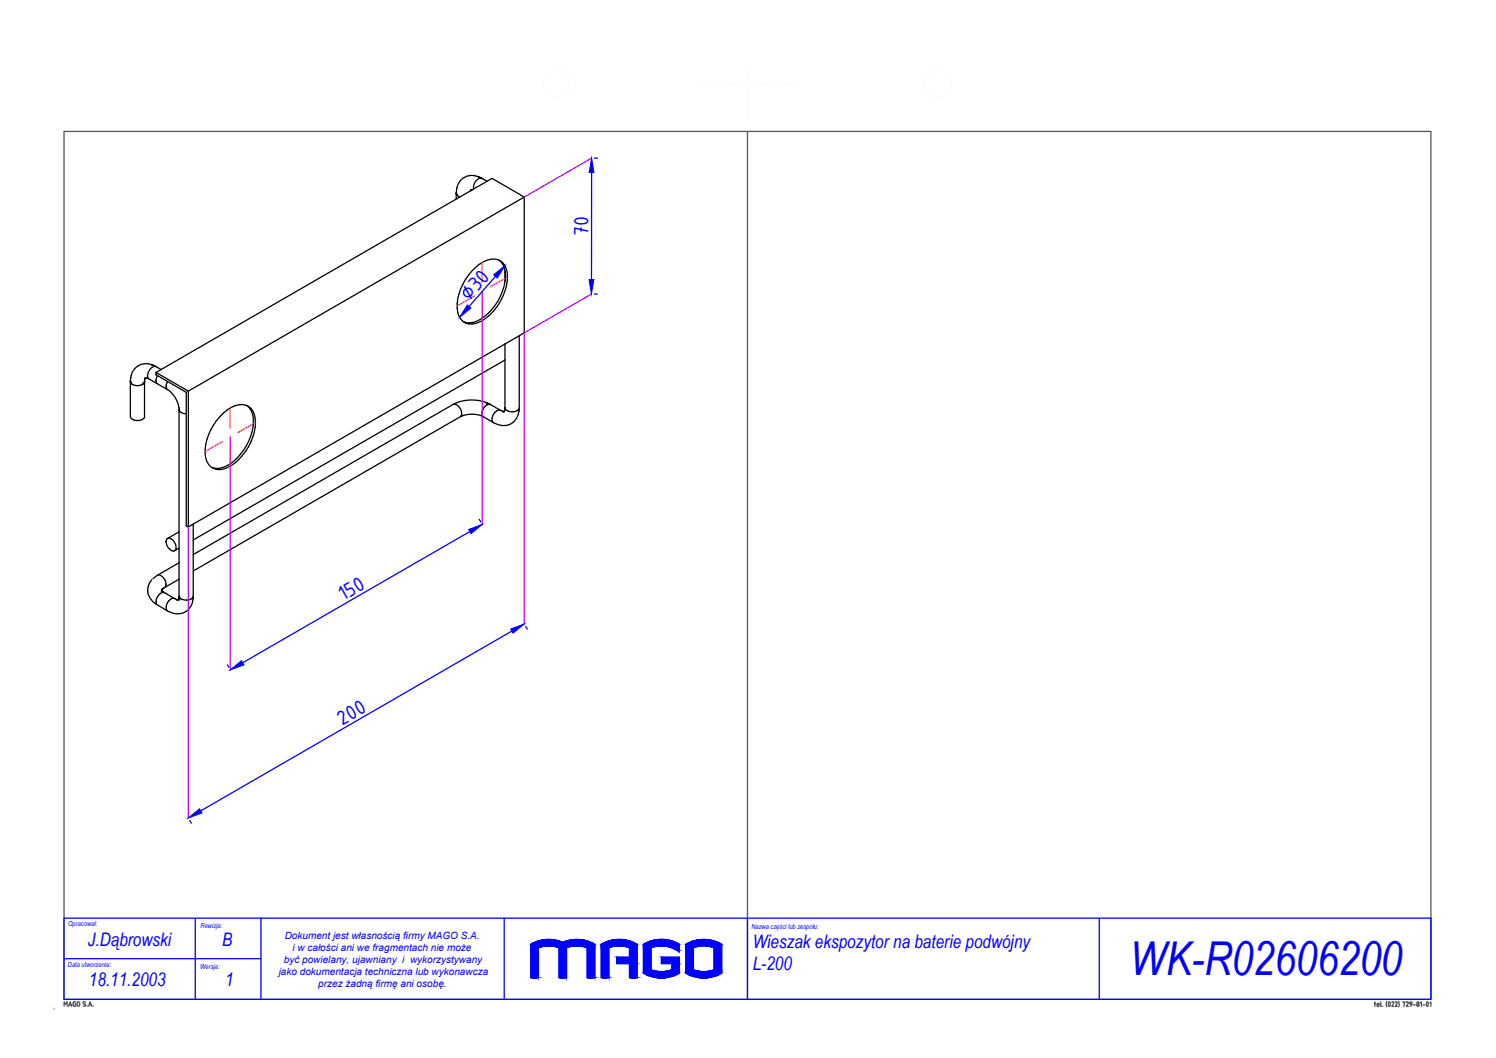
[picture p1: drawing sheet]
<svg xmlns="http://www.w3.org/2000/svg" width="297mm" height="210mm" viewBox="0 0 297 210" stroke-linecap="round" stroke-linejoin="round" font-family="sans-serif">
<!-- layer: OSIE -->
<g fill="none" stroke="#000" stroke-width=".25">
<path d="M90.6 38.6l.7 .5M90.9 38.8l-.3-.6v1.3M93.5 37.7v.1M93.6 37.7l-.1 .1M93.6 37.6l-.1 .1M93.7 37.6l.1 .1M93.7 37.6l-.3 .1M94.8 35a3.2 3.2 0 0 0-4.2 3.3M95.6 35.3l-.8-.3 1 .5M96.7 36l-.9-.5a1.34 1.34 0 0 0-1.7 1.1v.9M97.7 35.4h.1M104.1 39.1l-6.4-3.7-66.7 38.5"/>
<path d="M104.1 39.1h.1M93.7 53.7a5.7 5.7 0 0 1 5.1-2.2 3.3 3.3 0 0 1 2 3.4 10.5 10.5 0 0 1-6.4 9.3 2.85 2.85 0 0 1-3.6-3 10.7 10.7 0 0 1 2.9-7.5zM99.1 51.6a4 4 0 0 1 1.2 4 10.8 10.8 0 0 1-5.5 8.1 3.3 3.3 0 0 1-2.7 .2M100.3 53.7v2.1M100.3 54.7h.1M100.7 54.9h.1M25.9 75.6v.1M25.9 75.9v-.4l.3 .7M25.9 75.9v-.2v6.9a1.67 1.67 0 0 0 2.8 .2v-7.1a1.38 1.38 0 0 1-1.8 .8l-.7-.3M25.9 75.9l.3 .3M28.8 75.1l-.2 .8h.1l-.4 .3 .4-.3-.4 .3 .3-.3M28.8 75h.1l-.2 .2"/>
<path d="M28.9 75l.7 .2M29.1 75h-.4M30.1 72.4a3.1 3.1 0 0 0-4.2 3.1M30.9 72.7l-.8-.3 1 .4M31 73.9h.1M31 74.4h.1M31 75.5l.2 .6M31 75.5h.1M31.3 74.5l-.3 1M32 73.3l-.9-.5a1.34 1.34 0 0 0-1.7 1.1 1.01 1.01 0 0 0 .2 1.3l1.6 .9M33.3 75.7a1.3 1.3 0 0 0 0 1.6l-2.1-1.2M33.3 77.3a5.4 5.4 0 0 1 2.3 4.2"/>
<path d="M37 77.8h.1M37.4 77.6h.1M37.4 77.6l-6.4-3.7v.5l6 3.4v26.5M37.4 77.6v26.9M96.4 79.9l.9 .3M100.2 68.3l.1 12.6M100.3 71.4l-61.9 35.7M103.1 66.6v14.2a3.2 3.2 0 0 1-1.5 3.2 3.2 3.2 0 0 1-3.6-.1M104.1 66l-66.7 38.5-.4-.2M104.1 66v-26.9l-66.7 38.5M104.1 66h.1M35.6 81.1v.1"/>
<path d="M37 82.1a1.35 1.35 0 0 1-1.4-.9v37M43.7 82.6a5.7 5.7 0 0 1 5.1-2.2 3.3 3.3 0 0 1 1.9 3.4 10.8 10.8 0 0 1-5.6 9 2.89 2.89 0 0 1-3 0 2.89 2.89 0 0 1-1.4-2.8 10.7 10.7 0 0 1 3-7.4zM49.1 80.5a4 4 0 0 1 1.2 4 10.9 10.9 0 0 1-5.6 8.1 3.3 3.3 0 0 1-2.6 .1M50.3 83.6h.1M50.7 83.8h.1M90 80.2a1.7 1.7 0 0 1 1.5 2.4l-53.1 30.7M90 80.2l-51.6 29.8M91.5 82.6a5.4 5.4 0 0 1 4.5 .1M91.7 82h.1M92 82.4l-.5 .2M96.7 80.3h.1M96.7 80.3l.6-.1 2.1 1.2"/>
<path d="M96.7 80.3a1.89 1.89 0 0 0-.8 2.3l2.1 1.3a1.55 1.55 0 0 1 .6-2.4 .99 .99 0 0 1 1.3 .1M97.2 80.2a8.1 8.1 0 0 0-7.2 0M99.9 81.6h.2M99.9 81.6h.1M100.1 81.6l-.3 .1M100.1 81.6h.1M100.2 81.5l-.2 .2M100.2 81.5l-.2 .3M100.3 81.1l-.1 .4M100.3 81.1h.1M103.1 81.1a1.87 1.87 0 0 1-2.8 0v-.2v.5M30.1 115a3.1 3.1 0 0 0 1 4.9"/>
<path d="M30.4 114.8l.9-.7a1.69 1.69 0 0 1 1.7 1.8M32 117.4l.4 .1M32 117l.6 .5M32.1 117l.1 .2M32.2 116.8l-.1 .3M32.2 116.9v.2M32.3 117.4l.4 .2M32.6 117.5v.1M32.9 107.5h.1M32.9 115.9h.1M33 107.5a1.77 1.77 0 0 0 1.6 1.8l1-.5M33 107.5l.2-.6a1.34 1.34 0 0 1 1.7 1.1 1.01 1.01 0 0 1-.3 1.3"/>
<path d="M33 115.9a1.17 1.17 0 0 1-.8 1l.2-.2M34.6 118.7l-1.9-1.1a1.56 1.56 0 0 0-1.7 1.7l.1 .6M35.2 119a1.17 1.17 0 0 0-1.9 .5 1.39 1.39 0 0 0 0 1.7l-2.2-1.3M35.4 119h-.2M35.4 119l-.3 .1M35.5 118.9l-.2 .2M35.5 118.8l-.2 .3M35.6 105.5l-2.4 1.4M35.6 111.7l-4.3 2.4M35.6 114.9l-2.8 1.6M35.6 118.4l-.1 .4M35.6 118.5v-.3v.6"/>
<path d="M37 104.3h.1M37.4 104.5h.1M38.4 104v14.1a3.2 3.2 0 0 1-1.6 3.3 3.2 3.2 0 0 1-3.5-.2M38.4 118.4a1.83 1.83 0 0 1-2.8 .1l.1 .5"/>
</g>
<path d="M117.4 31.4l-13.3 7.7M95.8 57.8v46.2M117.4 58.3l-13.3 7.7v57.8M45.7 86.7v46.2M37.4 104.5v57.8" fill="none" stroke="#bf00ff" stroke-width=".25"/>
<path d="M94.2 58.7l-3.5 2M95.8 59.6v4M95.8 57.8h.1M95.8 52.1v3.9M100.8 54.9l-3.5 2M44.2 87.6l-3.5 2M45.7 88.5v4M45.7 86.7h.1M45.7 80.9v4M50.7 83.8l-3.4 2" fill="none" stroke="#f00" stroke-width=".25"/>
<!-- layer: RAMKA -->
<g fill="none" stroke="#545454" stroke-width=".25">
<path d="M12.7 26.1h271.4v172.2h-271.4zM148.4 26.1v172.2M12.7 199.6v-.8l.3 .4 .3-.4v.8M13.6 199.6l.3-.8 .3 .8M13.7 199.4h.4M14.5 199v.4M14.9 199.1h.1v.5h-.4l-.1-.2M15 198.8h-.4l-.1 .2M15.3 199l.3-.3 .2 .3M15.3 199l.1 .6h.3l.1-.2M15.8 199v.4M16.5 199.5l.3 .1"/>
<path d="M16.7 198.7l-.2 .3 .4 .3M16.7 198.8h.3M16.9 199.2l.1 .3-.2 .1M17.3 199.6h.1M17.6 199.6l.3-.8 .3 .8M17.7 199.4h.4M18.5 199.6h.1M272.9 199.1h.3M273 198.8v.9M273.5 199.4h.4l-.1-.3h-.3l-.1 .4 .5 .2M274.2 198.8l.1 .8M274.6 199.6v.1"/>
<path d="M275.3 198.7v1.1M275.7 198.8h.1a.47 .47 0 0 1 .3 .4 .47 .47 0 0 1-.3 .4l-.1-.3zM276.4 198.9l.1-.1 .2 .2-.4 .7h.4M277.1 198.9l.1-.1 .2 .2-.4 .7h.4M277.7 198.7v1.1M278.5 198.9l.4-.1-.2 .9M279.2 198.9l.2-.1 .2 .2-.4 .7h.4M279.9 199l.2-.2 .2 .2M279.9 199v.1M280.3 199.2l-.3 .5M280.3 199v.3l-.3-.1-.1-.1M280.6 199.4h.4"/>
<path d="M281.3 199.4l.2-.2 .2 .3M281.3 199.5l.2 .2 .2-.2M281.3 199.4v.1M282 199l.2-.2v.9M282.5 199.4h.4M283.3 198.8h.1a.47 .47 0 0 1 .2 .4 .47 .47 0 0 1-.2 .4h-.1M283.3 198.8v.8M283.9 199l.2-.2v.9M10.7 200.3h.1"/>
<circle cx="281.5" cy="199" r=".2"/>
</g>
<!-- layer: ROGI -->
<g fill="none" stroke="#fafafa" stroke-width=".25">
<path d="M10.7 9.9h.1M107.9 16.6l.1 .9 .7 1M109.2 14.3l-.7 .6-.6 1.2M109.2 18.9l1.2 .3 .9-.1M109.7 14.1l.8-.1 1.3 .3M112.2 14.7l.6 .6 .3 1.3M113.1 17.1l-.6 1.2-.7 .6M138.9 16.6h2.1M141.6 16.6h2.3M144.4 16.6h2.3M147.3 16.6h2.3M148.4 13.8v1.6"/>
<path d="M148.4 15.9v2.3M148.4 18.8v2.3M150.1 16.6h2.3M153 16.6h2.3M155.8 16.6h2.1M183.7 16.6l.3 1.3 .6 .6M185 14.3l-.7 .6-.5 1.2M185 18.9l1.3 .3 .8-.1M185.5 14.1l.9-.1 1.2 .3M188.1 14.7l.5 .6 .3 1.3M188.9 17.1l-.6 1.2-.7 .6M286.1 9.9h.1"/>
<path d="M148.4 21.6v1.6M10.7 200.3h.1M286.1 200.3h.1"/>
</g>
<!-- layer: WYMIARY_1 -->
<path d="M117.5 34.2l-.1 21.3M118 31.4h.7M98.4 54.8l-5.3 6M118 58.3h.6M93.3 105.5l-45.1 26M95.2 103l.3 .5M45.1 131.9l.3 .5M101.6 125.2l-61.7 35.7M104.4 124.3l.3 .5M37.7 162.8l.3 .5" fill="none" stroke="#00f" stroke-width=".25"/>
<g fill="#00f" stroke="#00f" stroke-width=".2">
<path d="M37.4 162.3l2.2-1.8 .5 .8z"/>
<path d="M101.4 124.8l2.7-1-2.2 1.8z"/>
<path d="M45.7 132.9l2.3-1.8 .4 .8z"/>
<path d="M93.1 105.1l2.7-1.1-2.3 1.9z"/>
<path d="M117.5 31.4l.4 2.8h-.9z"/>
<path d="M117 55.5h.9l-.5 2.8z"/>
<path d="M98 54.5l2.3-1.8-1.6 2.5z"/>
<path d="M92.8 60.5l.7 .6-2.2 1.8z"/>
</g>
<!-- layer: TABLICZKA -->
<g fill="none" stroke="#00f" stroke-width=".25">
<path d="M12.7 182.2h271.4v16.1h-271.4zM12.7 190.2h39.1M38.8 182.2v16.1M51.8 182.2v16.1M100.1 182.2v16.1M105.4 187.4a6.9 6.9 0 0 1 6.3-.4 6.9 6.9 0 0 1 6.4 .4M105.4 187.4v6.5l.7 .1 .8-.1M106.9 194v-6l1.2-.3 1.1-.1 1.8 .4v5.9l.7 .1h.8v-6l1.7-.4 1.2 .1 1.2 .3v6M118.1 187.4v6.5l-.8 .1-.7-.1M126.5 187.4a6.9 6.9 0 0 0-7.1-.1v6.6l.7 .1 .8-.1M126.5 193.9l-1.5 .1v-2.8h-2.6v-1.3h2.6v-1.9l-1.2-.3h-1.2l-1.7 .3v6M126.5 187.4v6.6"/>
<path d="M127.8 187.4v5.6a6.9 6.9 0 0 0 7.1 0v-3.1h-3.6v1.3h2.1v1.2M134.9 187.3a6.9 6.9 0 0 0-7.1 0M134.9 187.4v1.5a5.7 5.7 0 0 0-5.6-.9v4.4l1.7 .4 1.2-.1 1.2-.3M136.2 187.4v5.6a6.9 6.9 0 0 0 7.1 0v-5.6M136.2 187.4a6.9 6.9 0 0 1 7.1 0M137.7 188l1.1-.3h1.2l1.8 .3v4.4l-1.8 .4-1.2-.1-1.1-.3M137.7 188v4.4M148.4 182.2v16.1M218.3 182.2v16.1"/>
</g>
<g fill="#00f" stroke="#00f" stroke-width=".2">
<path d="M108.4 186.4h1.2z"/>
<path d="M113.9 186.4h1.2z"/>
<path d="M130.6 186.4h1.5z"/>
<path d="M129.9 186.5h2.9z"/>
<path d="M128.4 187h5.8z"/>
<path d="M133.8 188.2h1.1v.3z"/>
<path d="M111.4 194h.6z"/>
<path d="M130.6 194h1.5z"/>
<path d="M139 194l.8 .1z"/>
<path d="M139 194h1.5z"/>
<path d="M131.3 186.4h.8zM130.6 186.4h1.5zM130.6 186.4h1.5z"/>
<path d="M122.9 186.4h.8zM122.2 186.4h1.5z"/>
<path d="M139.7 186.4h.8zM139 186.4h1.5z"/>
<path d="M122.2 186.4h1.5zM122.2 186.4h1.5z"/>
<path d="M113.9 186.4h1.4zM113.8 186.4h1.5z"/>
<path d="M108.4 186.4h1.3zM108.2 186.4h1.5z"/>
<path d="M113.8 186.4l2.1 .1zM113.1 186.5l.7-.1 2.1 .1z"/>
<path d="M108.2 186.4l2.1 .1zM107.6 186.5l.6-.1 2.1 .1z"/>
<path d="M130.6 186.4l2.2 .1zM129.9 186.5l.7-.1 2.2 .1zM129.8 186.5h3z"/>
<path d="M122.2 186.4l2.2 .1zM121.5 186.5l.7-.1 2.2 .1z"/>
<path d="M139 186.4l2.2 .1zM138.2 186.5l.8-.1 2.2 .1z"/>
<path d="M121.5 186.5h2.9zM121.5 186.5h2.9z"/>
<path d="M113.1 186.5h3zM113 186.5h3.1z"/>
<path d="M107.6 186.5h2.8zM107.4 186.5h3z"/>
<path d="M113 186.5l3.6 .2-.5-.2zM112.4 186.7l.6-.2 3.6 .2z"/>
<path d="M107.4 186.5l3.7 .2-.7-.2zM106.9 186.7l.5-.2 3.7 .2z"/>
<path d="M129.8 186.5l3.7 .2-.7-.2zM129.1 186.7l.7-.2 3.7 .2z"/>
<path d="M121.4 186.5l3.7 .2-.7-.2zM120.7 186.7l.7-.2 3.7 .2z"/>
<path d="M129.1 186.7h4.4zM129.1 186.7h4.4z"/>
<path d="M138.2 186.5l3.7 .2-.7-.2zM137.5 186.7l.7-.2 3.7 .2z"/>
<path d="M120.7 186.7h4.5zM120.7 186.7h4.5z"/>
<path d="M112.4 186.7h4.4zM112.3 186.7h4.5z"/>
<path d="M106.9 186.7h4.3zM106.7 186.7h4.5z"/>
<path d="M112.3 186.7l5 .3-.5-.3zM111.8 187l.5-.3 5 .3z"/>
<path d="M106.7 186.7l5.1 .3-.6-.3zM106.2 187l.5-.3 5.1 .3z"/>
<path d="M120.7 186.7l5.1 .3-.6-.3zM120.1 187l.6-.3 5.1 .3z"/>
<path d="M129.1 186.7l5.1 .3-.7-.3zM128.4 187l.7-.3 5.1 .3zM128.4 187h5.8z"/>
<path d="M137.5 186.7l5.1 .3-.7-.3zM136.8 187l.7-.3 5.1 .3z"/>
<path d="M120.1 187h5.7zM120 187h5.8z"/>
<path d="M106.2 187h11.2zM106 187h11.4z"/>
<path d="M120 187l6.5 .3-.7-.3zM119.4 187.3l.6-.3 6.5 .3z"/>
<path d="M128.4 187l6.5 .4-.7-.4zM127.8 187.4l.6-.4 6.5 .4z"/>
<path d="M136.8 187l6.5 .4-.7-.4zM136.2 187.4l.6-.4 6.5 .4z"/>
<path d="M127.8 187.4h7.1zM127.8 187.4h7.1z"/>
<path d="M119.4 187.3l7.1 .1zM119.4 187.3l7.1 .1z"/>
<path d="M106 187l12.1 .4-.7-.4zM105.4 187.4l.6-.4 12.1 .4z"/>
<path d="M119.4 187.4l7.1 .2v-.2zM119.4 187.4l7.1 .2h-7.1z"/>
<path d="M105.4 187.4l12.7 .3v-.3zM105.4 187.4l12.7 .3h-12.7z"/>
<path d="M127.8 187.4l7.1 .3v-.3zM127.8 187.4l7.1 .3h-7.1z"/>
<path d="M114.5 187.7h3.6zM114.5 187.7h3.6z"/>
<path d="M108.9 187.7h5.6zM108.9 187.7h5.6z"/>
<path d="M136.2 187.4l7.1 .3v-.3zM136.2 187.4l7.1 .3h-7.1z"/>
<path d="M131.2 187.7h3.7zM131.2 187.7h3.7z"/>
<path d="M123 187.6l3.5 .1zM123 187.6l3.5 .1z"/>
<path d="M119.4 187.6h3.6zM119.4 187.6l2.9 .1z"/>
<path d="M109 187.7h5.5zM109 187.7h4.8z"/>
<path d="M114.6 187.7h3.5zM114.6 187.7h3.5z"/>
<path d="M105.4 187.7h3.5zM105.4 187.7h2.8z"/>
<path d="M127.8 187.7h3.4zM127.8 187.7h2.7z"/>
<path d="M140 187.7h3.3zM140 187.7h3.3z"/>
<path d="M136.2 187.7h3.2zM136.2 187.7h2.6z"/>
<path d="M131.9 187.7l3 .1v-.1zM131.9 187.7l3 .1z"/>
<path d="M123.6 187.7l2.9 .1v-.1zM123.6 187.7l2.9 .1z"/>
<path d="M119.4 187.7l2.2 .1 .7-.1zM119.4 187.7l2.2 .1h-2.2z"/>
<path d="M109.6 187.7l3.6 .1 .6-.1zM109.6 187.7l3.6 .1z"/>
<path d="M115.2 187.7l2.9 .1v-.1zM115.2 187.7l2.9 .1z"/>
<path d="M105.4 187.7l2.2 .1 .6-.1zM105.4 187.7l2.2 .1h-2.2z"/>
<path d="M127.8 187.7l2.1 .1 .6-.1zM127.8 187.7l2.1 .1h-2.1z"/>
<path d="M140.6 187.7l2.7 .2v-.2zM140.6 187.7l2.7 .2h-2.1z"/>
<path d="M136.2 187.7l2 .2 .6-.2zM136.2 187.7l2 .2h-2z"/>
<path d="M132.5 187.8l2.4 .2v-.2zM132.5 187.8l2.4 .2h-1.7z"/>
<path d="M110.3 187.8l2.2 .2 .7-.2zM110.3 187.8l2.2 .2h-1.5z"/>
<path d="M124.3 187.8l2.2 .2v-.2zM124.3 187.8l2.2 .2h-1.5z"/>
<path d="M119.4 187.8l1.5 .2 .7-.2zM119.4 187.8l1.5 .2h-1.5z"/>
<path d="M141.2 187.9l2.1 .1v-.1zM141.2 187.9l2.1 .1h-1.5z"/>
<path d="M136.2 187.9l1.5 .1 .5-.1zM136.2 187.9l1.5 .1h-1.5z"/>
<path d="M115.9 187.8l2.2 .2v-.2zM115.9 187.8l2.2 .2h-1.5z"/>
<path d="M105.4 187.8l1.5 .2 .7-.2zM105.4 187.8l1.5 .2h-1.5z"/>
<path d="M127.8 187.8l1.5 .2 .6-.2zM127.8 187.8l1.5 .2h-1.5z"/>
<path d="M133.2 188l1.7 .2v-.2zM133.2 188l1.7 .2h-1.1z"/>
<path d="M133.8 188.2l.5 .3h.6zM134.3 188.5h.6v.4z"/>
<path d="M125 188l1.5 1.9v-1.9zM125 188l1.5 1.9h-1.5z"/>
<path d="M131.3 189.9l3.6 1.3v-1.3zM131.3 189.9l3.6 1.3h-3.6z"/>
<path d="M122.4 189.9l4.1 1.3v-1.3zM122.4 189.9l4.1 1.3h-4.1z"/>
<path d="M133.4 191.2l1.5 1.2v-1.2zM133.4 191.2l1.5 1.2h-1.5z"/>
<path d="M127.8 188l1.5 4.4v-4.4zM127.8 188l1.5 4.4h-1.5z"/>
<path d="M141.8 188l1.5 4.4v-4.4zM141.8 188l1.5 4.4h-1.5z"/>
<path d="M136.2 188l1.5 4.4v-4.4zM136.2 188l1.5 4.4h-1.5z"/>
<path d="M133.4 192.4l1.5 .2v-.2zM132.8 192.6l.6-.2 1.5 .2z"/>
<path d="M127.8 192.4l2 .2-.5-.2zM127.8 192.4l2 .2h-2z"/>
<path d="M141.8 192.4l1.5 .2v-.2zM141.2 192.6l.6-.2 1.5 .2z"/>
<path d="M136.2 192.4l2 .2-.5-.2zM136.2 192.4l2 .2h-2z"/>
<path d="M132.8 192.6l2.1 .1v-.1zM132.2 192.7l.6-.1 2.1 .1z"/>
<path d="M127.8 192.6l2.6 .1zM127.8 192.6l2.6 .1h-2.6z"/>
<path d="M141.2 192.6l2.1 .1v-.1zM140.6 192.7l.6-.1 2.1 .1z"/>
<path d="M136.2 192.6l2.6 .1zM136.2 192.6l2.6 .1h-2.6z"/>
<path d="M132.2 192.7l2.7 .1zM131.6 192.8h3.3z"/>
<path d="M127.8 192.7l3.2 .1zM127.8 192.7l3.2 .1z"/>
<path d="M140.6 192.7l2.7 .1zM140 192.8h3.3z"/>
<path d="M136.2 192.7l3.2 .1zM136.2 192.7l3.2 .1z"/>
<path d="M127.8 192.8l7.1 .3v-.3zM127.8 192.8l7.1 .3h-7.1z"/>
<path d="M136.2 192.8l7.1 .3v-.3zM136.2 192.8l7.1 .3h-7.1z"/>
<path d="M127.8 193.1l6.4 .3 .7-.3zM127.8 193.1l6.4 .3h-5.8z"/>
<path d="M136.2 193.1l6.4 .3 .7-.3zM136.2 193.1l6.4 .3h-5.8z"/>
<path d="M128.4 193.4l5.1 .3 .7-.3zM128.4 193.4l5.1 .3h-4.4z"/>
<path d="M136.8 193.4l5.1 .3 .7-.3zM136.8 193.4l5.1 .3h-4.4z"/>
<path d="M129.1 193.7l3.7 .2 .7-.2zM129.1 193.7l3.7 .2h-3z"/>
<path d="M137.5 193.7l3.7 .2 .7-.2zM137.5 193.7l3.7 .2h-3z"/>
<path d="M111 188l1.5 6v-6zM111 188l1.5 6h-1.5z"/>
<path d="M125 191.2l1.5 2.8v-2.8zM125 191.2l1.5 2.8h-1.5z"/>
<path d="M119.4 188l1.5 6v-6zM119.4 188l1.5 6h-1.5z"/>
<path d="M116.6 188l1.5 6v-6zM116.6 188l1.5 6h-1.5z"/>
<path d="M105.4 188l1.5 6v-6zM105.4 188l1.5 6h-1.5z"/>
<path d="M129.8 193.9l2.3 .1 .7-.1zM129.8 193.9l2.3 .1z"/>
<path d="M138.2 193.9l2.3 .1 .7-.1zM138.2 193.9l2.3 .1z"/>
<path d="M111 194h1.5zM111 194h1.1z"/>
<path d="M125 194h1.5zM125 194h1.1z"/>
<path d="M119.4 194h1.5zM119.4 194h1.1z"/>
<path d="M116.6 194h1.5zM116.6 194h1.1z"/>
<path d="M111.4 194h.7zM111.4 194h.6z"/>
<path d="M105.4 194h1.5zM105.4 194h1.1z"/>
<path d="M130.6 194l.8 .1zM131.3 194.1h.1z"/>
<path d="M125.4 194h.7zM125.4 194l.4 .1z"/>
<path d="M119.8 194h.7zM119.8 194l.4 .1z"/>
<path d="M117 194h.7zM117 194l.4 .1z"/>
<path d="M105.8 194h.7zM105.8 194l.4 .1z"/>
</g>
<text font-size="9.3" fill="#00f" x="224.4" y="193.5">WK-R02606200</text>
<g font-size="4.4" fill="#00f">
<text x="116.9" y="46.8" transform="rotate(-90 116.9 46.8)">70</text>
<text x="93.1" y="59.9" transform="rotate(-49 93.1 59.9)">∅30</text>
<text x="68.1" y="119.3" transform="rotate(-30 68.1 119.3)">150</text>
<text x="67.9" y="144" transform="rotate(-30 67.9 144)">200</text>
</g>
<g font-size="3.7" fill="#00f">
<text x="17.5" y="187.6">J.Dąbrowski</text>
<text x="44.1" y="187.6">B</text>
<text x="149.5" y="188.1">Wieszak ekspozytor na baterie podwójny</text>
<text x="17.7" y="195.7">18.11.2003</text>
<text x="44.7" y="195.7">1</text>
<text x="149.5" y="192.4">L-200</text>
</g>
<g font-size="2" fill="#00f">
<text x="56.4" y="191.1">być powielany, ujawniany i wykorzystywany</text>
<text x="56.5" y="186.4">Dokument jest własnością firmy MAGO S.A.</text>
<text x="58.1" y="188.8">i w całości ani we fragmentach nie może</text>
<text x="55.3" y="193.5">jako dokumentacja techniczna lub wykonawcza</text>
<text x="63.2" y="195.9">przez żadną firmę ani osobę.</text>
</g>
<g font-size="1.4" fill="#00f">
<text x="13.5" y="183.8">Opracował:</text>
<text x="39.8" y="184.1">Rewizja:</text>
<text x="149.2" y="184.2">Nazwa części lub zespołu:</text>
<text x="13.5" y="191.9">Data utworzenia:</text>
<text x="39.7" y="192.2">Wersja:</text>
</g>
</svg>
